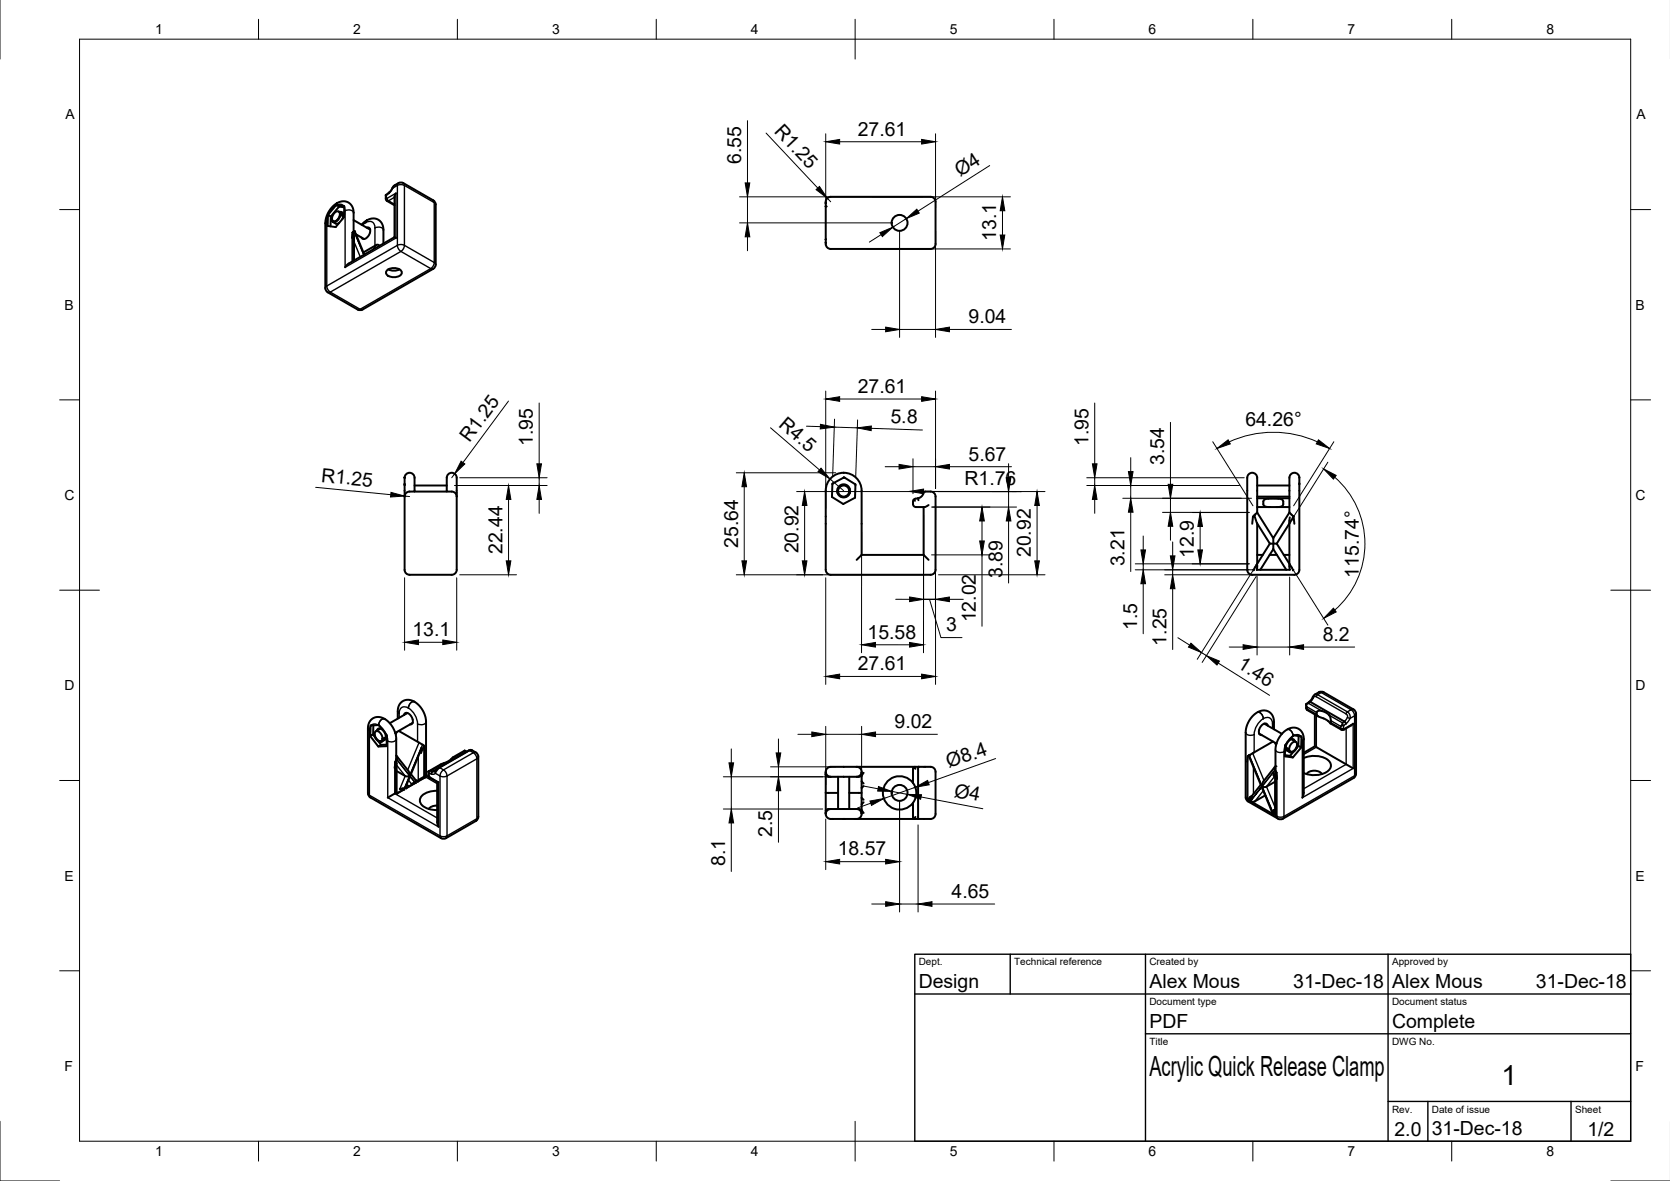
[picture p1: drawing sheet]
<svg xmlns="http://www.w3.org/2000/svg" width="420mm" height="297mm" viewBox="0 0 420 297" stroke-linecap="round" stroke-linejoin="round" font-family="sans-serif">
<!-- layer: Visible -->
<g fill="none" stroke="#000" stroke-width=".5">
<path d="M82.5 54l.7 .5M83.5 55.1l-.1-.1 .1 .4M83.7 55.8l.9 .5 .7-.2M83.8 55.6l.3 .2M84.2 53.5a.72 .72 0 0 1 1.2-.1 1.72 1.72 0 0 1-1.6 2.2 1.58 1.58 0 0 1 .4-2.1zM84.5 51.7l-2 2.3M84.5 51.6v.1M84.6 51.6l2 .2-.1 2.8-2.1 2.5-2-.3 .1-2.8M84.6 51.6l.7 .4M84.6 51.6h-.1M85.2 53.2l1.1 .6M85.4 53.3a.68 .68 0 0 1 .8 .2 .68 .68 0 0 1 .2 .7"/>
<path d="M85.7 53.8l.7 .4M85.7 53.8l-.4 1-.6 .7-.7 .3-.5-.4M85.7 53.8l-.3 1-.7 .8-.8 .3-.5-.5M86.4 54.2l-.3 .9M86.6 52.1l-1.3-.1-2.1 2.5v2.4M88.7 58.4l-.1 1.4zM88.7 58.4v.1M89 58.3l-.2 .1M89 58.3l.1 7.2M89 58.3v-5.1l-.5-1.4-.7-.8-.9-.3h-1l-1.1 .4-1.1 .8-.8 1-.7 1.3-.3 1.3v17.3l.6 .7 7.5 4.3M89 58.3l-.3 .2M89 55.4l4.1 2.4"/>
<path d="M89 58.3h.1M89 58.3l.2-.1zM89.2 58.2l2.5 5.8M89.6 59l2 1.1M92.2 57.2h.6l.3 .4-.2 1.4-1 1-.6 .1-.3-.4M92.3 55.4l-1.3 1.1M92.3 55.4l1-.4h1l1 .3 .6 .7 .5 1.5 .1 3.8M92.3 55.4h.1M97.1 49.1h.1M97.1 49.1l.1 1.3 2.1 1.2M97.9 48.5l1.4-1.9a1.95 1.95 0 0 1 2.2-.5l7.5 4.3 .6 .7v15.8l-.6 .7-17.8 10.2-.6 .2-.6-.2M97.9 48.5l-.1 .1"/>
<path d="M97.9 48.5l-.8 .6M99.3 59.6l.3 .3M99.6 48.6l-.3 .9v10.1l-11.6 6.7-.9 .9M207.7 51v.2M207.7 51.9h.1M208.3 49.7l.7-.2h25.1a1.25 1.25 0 0 1 1.3 1.3v10.6a1.25 1.25 0 0 1-1.3 1.2h-25.1a1.37 1.37 0 0 1-1.3-1.7v-10.1zM95.5 61.8l-.4-.2h-.4l-3.3 1.9M97.3 68.1a2.64 2.64 0 0 1 3.8 .3 1.63 1.63 0 0 1-2 1.3 1.63 1.63 0 0 1-2-1.3zM97.7 67.8l1.4 .3 1.4-.3M212.3 118.9h.1M212.3 118.9a4.5 4.5 0 0 0-4.6 4.5v19.9a1.25 1.25 0 0 0 1.3 1.3h25.1a1.25 1.25 0 0 0 1.3-1.3v-18.4a1.25 1.25 0 0 0-1.3-1.3h-1.3M212.3 118.9a4.5 4.5 0 0 1 4.5 4.5"/>
<path d="M101.8 120.2v1.8M101.8 120.1v.1M101.8 122v21.3a1.25 1.25 0 0 0 1.2 1.3h10.7a1.25 1.25 0 0 0 1.2-1.3v-18.4M101.8 121.8v.2M101.8 124.9a1.25 1.25 0 0 1 1.2-1.3h10.7a1.25 1.25 0 0 1 1.2 1.3M101.8 120.1a1.26 1.26 0 0 1 1.4-1.1 1.26 1.26 0 0 1 1.1 1.5v3.1M104.3 122.1h8.1M112.4 123.6v-3.1a1.28 1.28 0 0 1 1.1-1.6 1.28 1.28 0 0 1 1.4 1.5v4.5M209.4 121.6l3-1.5 .2 .1 2.6 1.6-.1 3.4-2.9 1.6-2.9-1.8zM210.7 123.4v.6l.4 .6 1.1 .5 .6-.1 .6-.3 .3-.6 .2-.6M210.7 123.4l.4 1.1 1.1 .5 .6-.1 .5-.3 .6-1.1M210.7 123.4l.1-.6 .4-.6 .5-.3 .7-.1 1 .5 .5 1.2"/>
<path d="M212.3 120.1h.1M216.8 139.6l-1.3 1.2M216.8 123.4v16.2M216.8 139.6h15.6M229.9 125.7l.3 .3M231 125.3l-1.1 .4-.2 1.1a.75 .75 0 0 0 .8 .7h2.1l1-.5M231 125.3l.1 .5M232.4 139.6l1.2 1.2M232.4 127.5v12.1M232.8 123.6l-.4 .2-.5 1.1-.9 .4M315.6 129.6l.7 2 3.2 5.1h.2a.5 .5 0 0 1 .6 .1 .5 .5 0 0 1 0 .6v.7M315.6 129.6l-.4 .4-.2 1.7"/>
<path d="M315.8 129.4l-.2 .2M315.8 129.4h.1M316.3 128.9l-.5 .5M316.3 128.9v-8.4a1.28 1.28 0 0 0-1.1-1.6 1.28 1.28 0 0 0-1.4 1.5v22.9a1.25 1.25 0 0 0 1.2 1.3h10.7M316.3 128.9l4 6.5 4.1-6.5M316.3 127.5h3.2M316.3 139.6h1.4M316.3 131.7v10.1M316.3 125.3h8.1M316.3 124.9h8.1M316.3 122.1h8.1M319.4 139.6h1.9"/>
<path d="M319.5 136.7l-3.3 5.4M319.5 127.5l-1-.1-.5-.3-.2-1 .3-.4 .6-.2 1.4-.1 1.8 .1 .7 .2 .3 .4-.2 1-.5 .3-1 .1M319.5 127.5h4.9M320.3 135.4v.7a.53 .53 0 0 0 .2 .6 .53 .53 0 0 0 .6 0h.1M320.3 138.1l-3.2 5.2M320.3 138.1l3.3 5.2M321.2 136.7l3.3 5.4M323 139.6h1.4M324.4 128.9l1.1 1.1 .2 1.7M324.4 131.7v10.1M324.5 131.4l-3.3 5.3M325.4 129.9l-.9 1.5v-1.3"/>
<path d="M326.9 121.6v21.7a1.25 1.25 0 0 1-1.2 1.3M326.9 120.2v1.4M326.9 121.6v.2M326.9 120.1v.1M326.9 120.1a1.27 1.27 0 0 0-1.4-1.1 1.27 1.27 0 0 0-1.1 1.5v8.4M315.3 143.3l.1 .1 .8-1.3v1.2M316.2 143.3h.1M316.2 143.3h8.3v-1.2l.8 1.3 .1-.1M101.6 179.8l.3-.4 .5-.1 .6 .3 .5 .6 .4 1.4-.3 .5-.4 .1M102.5 179.3l-4.4 2.6M328.6 177.2v.9l.2 .4 2.9 1.7M328.6 177.1l.2 .7"/>
<path d="M329.2 176.9l-.6 .2M329.4 176.5l1.4-1.8a1.95 1.95 0 0 1 2.2-.6l7.5 4.3 .6 .8v15.7l-.6 .8-17.7 10.2-.6 .2-.7-.2-7.5-4.3-.4-.5-.2-.6v-16.4l.5-2 .8-1.5 1.2-1.2 1.3-.6 1.3-.1 1 .5 .7 .9 .3 1v2.3M329.4 176.5l8.8 5 .4 .5M329.4 176.5l-.8 .6M330.8 179.7v8l-2.8 1.6M331.4 179l.4-.2h.7l1.6 .8 .7 1.1v1.2l-.2-.1a4.5 4.5 0 0 0-2.4-1.4l-.9-.5zM93.2 185.2l2 2.6 .7-.4M93.9 184.7l.4 .6M93.9 182.4v2.3M94.2 184.9l.4 1 .8 .6h.7l.3-.7M94.2 184.9l.4 .9 .8 .6h.7l.3-.6M94.3 184.3l-.2 .1 .1 .5"/>
<path d="M94.5 183.9a1.61 1.61 0 0 1 1.4 2.5 1.61 1.61 0 0 1-1.4-2.5zM95.1 186.4l.8 1M95.2 182.4l-2 .1v2.7l.7-.5M95.2 182.4h.1M95.3 182.4l2 2.6v2.7l-2.1 .1M95.7 183.2l-1.2 .7M96.3 183.6l-1-.4-.5 .6M96.3 186.1l-.4 .3M96.7 180.8l-1.2-.4-1.4 .1-1 .8-.5 1.2v17l.1 .6 .5 .5 18.1 10.3 .9-.1 7.5-4.3 .5-.5 .1-.6v-15.4a2.14 2.14 0 0 0-1.6-1.3l-.8 .1-7.5 4.3-.9 .9M96.7 180.8h.1M96.8 180.8l.9 .7 .8 1 .7 1.3 .4 1.2 .1 5.8-.4 2.4 .2-1.5 .2-.5M96.8 184.3l.3 .8-.1 .7-1 .7"/>
<path d="M97.1 185.4l-.7 .4M97.3 187.3l-1.4 .1M99.4 191.7h.1M99.5 184.3v.1M99.7 191.2l.1 8.1 .2 .1M99.7 190.1h.1M99.7 190.1a.68 .68 0 0 1 .1 .9M99.8 199.3l-2.2 1.3M99.8 193.9l2.3 1.3 1-.1M99.8 190.2l3 3.7 .3 1.2M99.8 191l-.1 .2M99.8 191h.1"/>
<path d="M100.1 180.7v-2.1l.2-1 .7-1 1-.5h1.1l1.3 .5 1.2 1 1 1.5 .4 1.2 .2 1.2v13.6M100.3 183.8l6.4 3.7 .1 1.4M101.8 198.6l-1.8 .9-.1 .2M101.8 198.2l-1.2 .3M101.9 198.1l-.1 .1M102 198.1h-.1M102 198.1l.2 .1M102.2 198.2v.1M102.3 197.4l.6 .4M103.1 195.1l-1.1 3M103.4 194.7l1.2 1.5M103.8 181.8l-4.4 2.5"/>
<path d="M104.6 196.2l-.1 .4-1 .6M104.6 196.9l-2.4 1.3M105.1 196.5v.2M105.7 189.2l.2 .1M105.9 189.3v-1.1l-.1 .6-2.5 6.1-.2 .2M106.6 187.6l-.7 1.7M107 195.6l-1.9 .9-.5-.3M107.2 195.1l-2 1.1M107.2 195.1l1 .5M107.8 194.1v.9l.2 .5 2 1.2M107.8 194l.1 .4M107.8 194v.1"/>
<path d="M108.4 193.9l-.6 .1M110 196.7v10.1l.4 1.2M110 198.9a4.5 4.5 0 0 0-4.3 2 2.51 2.51 0 0 0 2.4 2.6l1.9 .2M110 196.7h.4M110.1 193.3l-1.3 .8-.3 .6M116.9 188.8l.6 .2M116.9 188.9v-.1l-3 1.7-1.2 1-1.8 .7-3.1 1.8M207.7 194.1l.1 .6a.58 .58 0 0 0 .7 .7h.5M207.7 199.4h3.2M207.7 194.3h.1M207.8 194.5l-.1 10.2M209 195.4h3.3"/>
<path d="M210.9 195.4v8.1M212.3 192.9h-2.9a1.37 1.37 0 0 0-1.4 2l1 .5M212.3 195.4h.1M212.3 192.9h.1M212.3 192.9h3.2M212.3 195.4h3.2M213.7 199.4h3.1M213.7 195.4v8.1M215.5 192.9h15.6M215.5 192.9a1.25 1.25 0 0 1 1.3 1.2 1.25 1.25 0 0 1-1.3 1.3M216.8 194.3h.1M216.8 194.3v9.7"/>
<path d="M216.8 196.5l.5 .6M216.8 194.8l-.4 .5-.9 .1M216.8 194.1v.2M217.3 197.7l-.5 .5M217.3 194.4l-.5 .8M229.7 196.9a4.2 4.2 0 0 0-6.2-.6 4.2 4.2 0 0 0 0 6.2 4.2 4.2 0 0 0 6.2-.6M229.7 196.9l.5 .9a4.2 4.2 0 0 1-.5 4.1v3.6a.27 .27 0 0 0 .2 .4 .27 .27 0 0 0 .3-.3l.1-.1M229.9 193l.4 .4M229.9 193l-.2 .3v3.6M230.2 192.9l-.3 .1M231.1 192.9v13.1M231.1 192.9h3a1.25 1.25 0 0 1 1.3 1.2v10.6a1.25 1.25 0 0 1-1.3 1.3h-3"/>
<path d="M314.2 190l3.1 7.5 .2 .3M314.2 190l-.3 .2-.1 1.4M316.8 184.5l.2 .3 .4 .1M316.8 184.5l4.3 2.5M317.2 197.4l-2.3 2.8M317.5 197.8l.1 .5 2.6 6.3 .2 .3M318.1 182l4.4 2.6M319 182.5l-.2-.4-.4-.1-.9 .4-.7 1.1v1M320.3 186.5l-6.1 3.5M320.5 194.1l-.1 1 .4-.1M320.8 192.9l-3 3.7-.3 1.2M320.8 196.6l-2.3 1.3-1-.1"/>
<path d="M320.9 192.7a.69 .69 0 0 0-.1 1l.3 .6M321.1 194.3l-.3 .6v9.2l.3 1.2M321.1 187v.1M321.1 194.3l-.2-1v-4.9l.6-2.3 1-1.5 1.3-1.1 1.4-.5 1.3 .2 1.1 .9 .4 1.5v13.9l-.3 1.1M321.1 194.3l.2 1.6zM323.3 189.9l1.3 .2M323.5 188l.7 .4M323.5 188l.2 .7 .8 .5M323.9 186.8l-.4 1.2M324.2 188.4l.1 .4M324.3 188.8l.3 .2M324.4 186.2l.8-.3 .5 .5"/>
<path d="M324.9 185.9l1.1 .7M325 186.9a.72 .72 0 0 1 1.3-.1 1.72 1.72 0 0 1-1.7 2.2 1.58 1.58 0 0 1 .4-2.1zM325.4 189.1l-.8 1M326.3 187.1l.2 .1M326.5 187.2l-.3 1-.7 .8-.8 .2-.4-.4M326.5 187.2l-.3 1.1-.9 .8-.8 .1-.3-.8M326.7 187.6l.7 .4v-2.8l-2-.3-2.1 2.5v2.8l2 .3M326.7 187.6l-.5 .5M326.7 185.1v2.5M327.4 188l-2.1 2.5-.7-.4M328 190.7a5.8 5.8 0 0 1 6.7 1.1 1.98 1.98 0 0 1-1.6 2.7l-1.4 .4h-1.5l-2.2-.5M328.7 194.7a2.62 2.62 0 0 1 3.9 0"/>
<path d="M330.8 187.7l9.7 5.6M334.7 182l3 1.6 2.2-1.1 .6-.5M337.7 182.4l.3 .1M337.7 182.4l-.4 .3M337.8 181.8l-.1 .6M110 202.6h-.6a1.91 1.91 0 0 0-1.5 .9M207.7 204.5h.1M209 203.5h3.3M209 203.5h-.9l-.4 .5M209 203.5a1.27 1.27 0 0 0-1.2 1.4 1.27 1.27 0 0 0 1.5 1.1h.1M209.4 206h.2M209.6 206h2.6"/>
<path d="M212.2 206h.4M212.3 203.5h.1M212.3 203.5h3.2M212.6 206h2.5M215.1 206h.1M215.2 206h.3M215.5 203.5h.9l.4 .5M215.5 206h15.6M215.5 203.5a1.25 1.25 0 0 1 1.3 1.2 1.25 1.25 0 0 1-1.3 1.3M216.8 204.5h.1M216.8 200.7l.5 .5M216.8 203.6l.5 .9"/>
<path d="M216.8 204v.7M217.3 201.8l-.5 .6M229.9 205.9l.3 .1M314.9 200.2l-.3 1.3M314.9 200.2l-.3 .2-.6 .9-.1-.2M318.3 200.1l-2.7 1.5-1-.1 5.8 3.4M320.5 204.9h.1M320.8 203.6l-.4 .2 .1 1.1M321.1 205.2v.1"/>
<circle cx="226.3" cy="56.1" r="2"/>
<circle cx="212.3" cy="123.5" r="1.4"/>
<circle cx="226.3" cy="199.4" r="2"/>
</g>
<g fill="#000">
<circle cx="89.1" cy="58.2" r=".25"/>
<circle cx="207.7" cy="51.9" r=".25"/>
<circle cx="101.8" cy="198.2" r=".25"/>
<circle cx="104.3" cy="196.7" r=".25"/>
<circle cx="231.1" cy="192.9" r=".25"/>
<circle cx="314.3" cy="190" r=".25"/>
<circle cx="320.9" cy="192.7" r=".25"/>
</g>
<!-- layer: Visible Narrow -->
<g fill="none" stroke="#000" stroke-width=".35">
<path d="M82.2 55.7v16.2M82.2 55.7l-.4 .5M82.5 54.2l-.3 1.5M83.5 55.4l.2 .2M84.5 51.7l-1.1 .9-.8 1.3M84.7 51.6a1.39 1.39 0 0 1 1.8 .2M84.8 51.1l-.3 .6 .3-.6M85.6 54.1l.7 .4M86.6 52l.2 1M88.6 59.8v6M88.8 58.4v7.3M89.1 58.2l2.4 5.9"/>
<path d="M89.8 59.1v.3M92 56l-.8 .6M92 56h.1M92 56a1.41 1.41 0 0 1 1.7-.2 1.41 1.41 0 0 1 .6 1.5M92.1 55.6l.2-.2-.3 .6zM94.3 57.3a1.5 1.5 0 0 1 2.2 .5M94.3 57.3v4.5M97.2 49.8l-.1 .2M97.4 49.9l.3 .6M97.4 49.9l2.2-1.3v11.3l-12.8 7.3v-14.2a1.49 1.49 0 0 1 2.2 .5M97.7 50.5l1.6 .9M97.7 50.5h-.3"/>
<path d="M98.8 47.3l-.6 1-1 .8v.7l.2 .1M98.8 47.3h-.1M99.3 49.6l-1.6 .9M99.3 46.6l-.5 .7M100 46.6l1.1-.2 .7 .2M100 46.6v15.1l-17.8 10.2M100 46.6l-1.2 .7M100.2 46.1l-.2 .5M101.5 46.1l.3 .5M101.7 46.6v15.1M101.7 46.6l7.6 4.4M109 50.4l.3 .6"/>
<path d="M109.3 51v15M109.3 51l.3 .5M82.2 71.9l.2 .7 .7 .9M82.2 71.9l-.4 .5M83.1 73.5l7.5 4.3M83.1 73.5h-.6M89.1 60.8l1.5 3.8M90.6 77.8h.6M90.6 77.8h-.6M94.7 61.6l-1 1.2M100.9 63.2l-17.8 10.3M100.9 63.2l7.5 4.4"/>
<path d="M101.7 61.7l7.6 4.3M101.8 61.7l-.7-.2-1.1 .2 .2 .7 .7 .8M101.8 61.7l-.2 .7-.7 .8M108.4 67.6l-17.8 10.2M108.4 67.6h.6M109.3 66l.3 .5M109.3 66l-.2 .7-.7 .9M100.1 178.9l.3 .5M100.4 179.4v1.1M102.4 179.3l-.7 .5M102.7 178.1h.1M102.7 178.1a1.4 1.4 0 0 0-1.6-.2 1.4 1.4 0 0 0-.7 1.5"/>
<path d="M102.8 178.1a5.1 5.1 0 0 1 2.3 4M104.2 176.5a1.49 1.49 0 0 0-1.5 1.6M104.3 176.5a1.49 1.49 0 0 0-1.5 1.6M316.3 179.2a1.49 1.49 0 0 1 1.5 1.6M316.3 179.2a1.49 1.49 0 0 1 1.6 1.6M328.6 178l.3 .6M330.3 175.4l.1 .1M330.4 175.5l-.5 .8-.7 .6 3.4 1.9M330.8 174.7h.7M331.1 175.2h-.4l-.3 .3M331.1 175.2l7.6 4.4M331.2 179.9v8l-3.2 1.8"/>
<path d="M331.3 179.2l-2.5-1.4v.5l2.5 1.4M331.5 174.7l7.5 4.3M331.5 174.7l-.4 .5M331.8 174.1l.6 .1M332.4 174.2l7.5 4.3-.9 .5M332.4 174.2l-.9 .5M333 174.1l-.6 .1M334.4 179.9l3.4 1.9 .7-.6 .5-.8M338.7 179.6l.3 .4v.4M339 179l.6 .8v.9M339 179l-.3 .6M340.5 178.4l-.6 .1 .7 .8 .2 .7"/>
<path d="M341.2 179.5l-.4 .5M92.6 183.2l.3 .5M92.6 199.5l.6 1.1M92.9 183.7v16.3l17.8 10.2M93.2 182.6l-.3 1.1M94.3 184.9h-.1M95.5 182.5l1 1 .7 1.3M95.7 183.2l-.8 .5M96.7 180.8a1.49 1.49 0 0 0-1.5 1.6 1.55 1.55 0 0 0-1.9 .1M97 185.7l-.7 .4M97.3 185.1l.3 1.3M97.6 186.4v14.2l12.8 7.4v-11.3l-2.3-1.3"/>
<path d="M99.3 193.2v6.4l10.7 6.1M99.5 191.6v7.9l.4 .2 1.9-1.1-.5-.3M99.7 185.9a1.5 1.5 0 0 1-2.1 .5M99.8 192.5l2.1 2.7-1.3 3.3 .5 .3M99.9 184.1l-.3 .8M100.4 183.8v.1M102.8 196.2l.9 1.1M104.3 196.7l.3 .2-2.4 1.4-.3-.2M105.1 182.1v4.5M105.2 190.3v5.9l.2 .1M105.4 186.8l-2.8 6.9M105.9 188.2l-4.1 10"/>
<path d="M106.3 187.3l-3.2 7.8-3.3-4.1 4.5 5.7-1.2-1.6-1.3 3.1M106.6 187.6v7.8l.4 .2-1.9 1.1-.5-.3M106.8 188.9v6.4l3.2 1.8M107.2 181.6a1.5 1.5 0 0 1-2.1 .5M107.8 194.9l.1 .2M107.9 195.1l.2 .3M108.1 195.4l.1 .3M109.5 194v.5l1.2 .7v15M110.4 193.1h.3M110.7 193.1l-1.4 1.6h-.5l-.9-.3v.7M111.3 193.8l.3-.2 .3 .2 .4 .7 .2 .7-.7 .2-1.1-.2 .2-.7zM111.8 191.9l-3.4 2 .6 .2 .5-.1"/>
<path d="M112.5 195.2v15M117.3 189.1l-.4-.2-3.3 2M117.9 188.8h.3M118.2 188.8l.9 .5-7.5 4.3-.9-.5M118.2 188.8l-7.5 4.3M118.7 188.7l-.5 .1M119.7 189.3h-.6l.7 .8 .2 .8M120 190.8v15.1l-7.5 4.3M120 190.8l-7.5 4.4M120.3 190.3l-.3 .5M313.4 184.2a1.5 1.5 0 0 0 2.1 .5M313.8 191.6v9.4"/>
<path d="M313.9 190.2v10.9l-.1-.1M314.3 190l6.1 14.9M315.2 189.4l2.8 6.9M315.4 192.9v6.8M315.5 184.7v4.5M317.8 198.9l-2.1 2.6M317.8 180.8a5.1 5.1 0 0 0-2.3 3.9M317.9 180.8h-.1M317.9 180.8a1.41 1.41 0 0 1 1.6-.2 1.41 1.41 0 0 1 .7 1.5M318.2 182l.7 .4M320.2 182.1v1.1M320.2 186.4v.2"/>
<path d="M320.4 195l.1 .1M320.5 195.1v-1l-3 3.7 2.9 7.1M320.5 195.1h.1M320.5 181.6l-.3 .5M320.6 195.1h.1M320.7 186.7l.3 .9M320.8 193.7l-3.3 4.1M320.8 195.1l-2.2 2.8 2.2 5.2M320.8 195l-.2 .1M320.9 194.8l-.3 .3M320.9 188.6a1.5 1.5 0 0 0 2.1 .5M321.1 194.3l-.6 .8"/>
<path d="M321.1 194.3v10.9l.2 .1M321.3 195.9v9.4M323 189.1v16.2M323.3 187.6l-.3 1.5M323.6 188.4l.7 .4M323.8 183.5a1.49 1.49 0 0 1 1.5 1.6M323.8 183.5a1.48 1.48 0 0 1 1.6 1.5M325 185.9l.7 .4M325.3 185.1l-1 .9-.9 1.3M325.6 185a1.39 1.39 0 0 1 1.7 .2M326.3 187.5l.1 .1M327.4 185.4l.3 1"/>
<path d="M328 185.9l-.3 .5M334.8 181.2l2.5 1.5v.5M334.8 181.7l2.5 1.5M337.3 183.2h.7M337.3 183.2l.2 .3M338 183.2l.2 .1M338.2 183.3l2.3-1.3v11.3l-12.8 7.3v-14.2M338.2 183.3l-.1 .2M338.7 183.2v9l-10.7 6.2M339 180.4l.6 .3M339.6 180.7l-.6 1-1 .8v.7M340.8 180l-1.2 .7"/>
<path d="M340.8 180v15.1M340.8 195.1l-17.8 10.2M340.8 195.1l-.3 .6M341.2 194.6l-.4 .5M110.7 210.2l1.1 .2 .7-.2M110.7 210.2l.3 .6M112.5 210.2l-.3 .6M120.3 205.4l-.6 1.1M313.4 200.5l.4 .5M313.8 201l.2 .6M314.1 201.2h.1M314.1 201.2l-.1 .1"/>
<path d="M314.3 200.8v.1M314.3 200.9l-.2 .3M314.6 200.4v.1M314.6 200.5v1l-.5-.3M314.6 200.5l-.3 .4M314.6 200.5h.1M314.6 201.5l2.9-3.7-2.9 3.7M314.6 200.4l.1 .1M314.7 200.5v.3M314.8 200.5h-.1M320.4 203.9h.1M320.4 204.9h.1"/>
<path d="M320.5 203.9l.2 .7M320.5 203.9v1M320.5 204.9l.5 .3M320.5 203.8l.1 .1M320.6 203.9l.3 .6-.2 .1M320.6 203.9h-.1M320.7 204.6l.3 .6M320.8 203.8l-.2 .1M321 205.2v.1M321 205.2h.1M321.3 205.3l.2 .6M321.3 205.3l1 .2 .7-.2"/>
<path d="M323 205.3l-.2 .6"/>
</g>
<g fill="#000">
<circle cx="314.6" cy="201.5" r=".17"/>
<circle cx="320.4" cy="204.9" r=".17"/>
</g>
<!-- layer: Border -->
<g fill="none" stroke="#000" stroke-width=".25">
<path d="M0 -.1v15M20 9.9h390.3v277.1h-390.3zM65 4.8v5.1M115.1 4.8v5.1M165.1 4.8v5.1M215.1 4.8v10.1M265.2 4.8v5.1M315.2 4.8v5.1M365.2 4.8v5.1M15 52.7h5M410.3 52.7h5M15 100.6h5"/>
<path d="M410.3 100.6h5M15 148.4h10M405.3 148.4h10M15 196.3h5M410.3 196.3h5M15 244.2h5M410.3 244.2h5M0 282v15h15M65 287v5M115.1 287v5M165.1 287v5M215.1 282v10"/>
<path d="M265.2 287v5M315.2 287v5M365.2 287v5M405.3 297h14.9"/>
</g>
<!-- layer: TitleBlock -->
<path d="M230.2 240h180.1v47h-180.1zM230.2 250h180.1M254.2 240v10M288.2 240v47M349.2 240v47M288.2 260h122.1M349.2 277h61.1M359.2 277v10M395.3 277v10" fill="none" stroke="#000" stroke-width=".35"/>
<!-- layer: Dimensions -->
<g fill="none" stroke="#000" stroke-width=".25">
<path d="M188.1 30.4v15.6M192.7 33.5l13 13.8M207.7 33.6v17.5M211.2 35.7h20.7M235.4 33.6v18.8M186.1 49.5h68.1M186.1 56.1h38.2M188.1 49.5v6.6M188.1 59.6v3.5M208.1 49.8l.9 1M221.7 59l-3 1.9M226.3 58.1v26.8"/>
<path d="M228 55l-3.4 2.1M235.4 58.1v26.8M249 41.6l-18 11.5M252.2 53v6.1M218.2 62.6h36M207.7 98.4v29.5M219.3 82.9h3.5M226.3 82.9h9.1M235.4 98.4v24.5M238.9 82.9h15.6M114.4 119.2l-.7 1M127.9 100.9l-11.4 15.4"/>
<path d="M135.7 101.4v15.3M185.2 118.9h25.1M193.9 107.6l12.3 10.6M202.9 107.2l3.5 .1M209.9 107.4l5.8 .2M210 105.4l-.5 14.4M211.2 100.4h20.7M215.8 105.6l-.5 14.4M219.2 107.7l12.9 .5M222.7 117.4h3.5M229.7 115.4v8.8M229.7 117.4h5.7"/>
<path d="M238.9 117.4h15.6M253.8 116.6v3.5M275.4 101.4v15.3M284.5 115.1v3.5M294.5 106.2v15.6M305.1 111.1l10.1 16.1M309.3 111.1a26.6 26.6 0 0 1 22.1 0M334.1 116.3l-8.6 13.6M335.6 111.1l-10.1 16.1M79.4 122.6l18.9 1.8M101.8 124.8l1.2 .1M114.4 122.1h23.3"/>
<path d="M115.7 120.2h22M127.9 125.6v15.5M135.7 120.2v1.9M135.7 125.6v3.5M187.2 122.4v18.7M200.4 123.6h30.4M202.4 127.1v14M208.8 120.5l3.5 2.9M216.8 133.7v30.5M232.4 123.6l24.6 .1M232.4 129.5l-.1 34.7M234.4 127.5h21.4"/>
<path d="M234.4 139.6h14.7M234.8 123.6h28.1M235.4 126.9v45.2M247.1 131v5.1M247.1 139.6v17.9M253.8 123.6v3.9M253.8 131v15.6M260.9 127.1v14M273.4 122.1h38.4M273.4 120.2h39.6M275.4 120.2v1.9M275.4 125.6v3.5"/>
<path d="M282.5 125.3h32.4M284.5 122.1v3.2M284.5 128.8v14.9M287.6 134.8v3.5M292.5 128.9h21.8M294.5 125.3v3.6M294.5 132.4v3.5M295 136.3v3.5M301.9 132.4v5.9M335.8 120a22.2 22.2 0 0 1 0 33.4M101.8 145.3v18.2M114.9 145.3v18.2"/>
<path d="M115.7 144.6h14.2M185.2 144.6h46.9M207.7 145.3v26.8M225.4 150.7h3.5M232.4 150.7h3h-3M233.9 150.7l2.8 9.7h5.3M236.1 144.6h26.8M238.9 150.7h3.5M285.6 143.3h30M285.6 141.8h28.7M287.6 141.8v1.5M287.6 146.8v12.6"/>
<path d="M293 144.6h22.3M295 143.3v1.3M295 148.1v15.3M315.2 143.6l-14 22.2M316 145l-13.5 21.6M316.3 144.9v19.8M324.5 145.1v19.6M325.5 143.6l8.6 13.6M105.3 161.5h6.1M211.2 170.1h20.7M220.3 162.2h8.5M296.4 160.4l2.9 1.9"/>
<path d="M302.3 164.1l1.2 .8M306.5 166.8l12.9 8.1M309.3 162.7h3.5M316.3 162.7h8.2M328 162.7h12.8M182 195.4h28.3M184 188.4v3.5M184 195.4v8.1M193.9 192.9h16.4M195.9 185.9v3.5M195.9 192.9v2.5M195.9 198.9v12.9"/>
<path d="M200.7 184.7h3.5M207.7 182.7v14.7M207.7 184.7h9.1M216.8 182.7v14.7M217.5 197.7l3.4 .7M220.3 184.7h15.5M224.4 199.1l3.9 .7M230.3 198l-7.9 2.8M250.5 190.8l-16.9 6M182 203.5h25M184 207v12.2M207.7 206v12.7"/>
<path d="M211.2 216.7h11.6M219.1 202l-3.3 1.2M226.3 201.4v28M231 207.5v21.9M231.7 200.5l15.6 2.9M219.3 227.4h3.5M226.3 227.4h4.7M234.5 227.4h15.8"/>
</g>
<g fill="#000" stroke="#000" stroke-width=".25">
<path d="M207.7 35.7l3.5-.6v1.1zM231.9 35.1l3.5 .6-3.5 .5zM188.1 56.1l.5 3.5h-1.1zM187.5 46h1.1l-.5 3.5zM205.3 47.7l.9-.8 1.9 2.9zM221.4 58.5l3.2-1.4-2.6 2.4zM228 55l2.7-2.4 .6 1zM252.2 49.5l.6 3.5h-1.2zM251.6 59.1h1.2l-.6 3.5zM207.7 100.4l3.5-.6v1.1zM222.8 82.3l3.5 .6-3.5 .5zM231.9 99.8l3.5 .6-3.5 .5z"/>
<path d="M235.4 82.9l3.5-.6v1.1zM116 116l.9 .7-2.5 2.5zM135.1 116.7h1.1l-.5 3.5zM206.4 106.7l3.5 .7-3.5 .5zM206.6 117.8l2.2 2.7-3-1.9zM215.7 107.6l3.5-.5v1.2zM226.2 116.8l3.5 .6-3.5 .6zM235.4 117.4l3.5-.6v1.2zM274.8 116.7h1.2l-.6 3.5zM283.9 118.6h1.2l-.6 3.5zM306.2 112.8l2.8-2.2 .5 1zM331.7 110.6l2.8 2.2-3.3-1.2z"/>
<path d="M98.4 123.8l3.4 1-3.5 .2zM127.9 122.1l.6 3.5h-1.1zM135.7 122.1l.5 3.5h-1.1zM187.2 118.9l.6 3.5h-1.1zM202.4 123.6l.6 3.5h-1.1zM228.9 123.6l3.5-.6v1.2zM247.1 127.5l.5 3.5h-1.1zM246.5 136.1h1.1l-.5 3.5zM253.2 120.1h1.1l-.5 3.5zM253.8 127.5l.5 3.5h-1.1zM260.9 123.6l.6 3.5h-1.2zM275.4 122.1l.6 3.5h-1.2z"/>
<path d="M284.5 125.3l.6 3.5h-1.2zM287 138.3h1.2l-.6 3.5zM294.5 128.9l.6 3.5h-1.2zM293.9 121.8h1.2l-.6 3.5zM294.4 139.8h1.2l-.6 3.5zM301.9 128.9l.6 3.5h-1.1zM301.4 138.3h1.1l-.6 3.5zM333 117.9l3.2 1.7-.7 .9zM127.4 141.1h1.1l-.6 3.5zM186.7 141.1h1.1l-.6 3.5zM201.9 141.1h1.1l-.6 3.5zM228.9 150.2l3.5 .5-3.5 .6z"/>
<path d="M235.4 150.7l3.5-.5v1.1zM260.3 141.1h1.2l-.6 3.5zM287.6 143.3l.6 3.5h-1.2zM295 144.6l.6 3.5h-1.2zM335.5 153l.7 .9-3.2 1.6zM101.8 161.5l3.5-.5v1.1zM111.4 161l3.5 .5-3.5 .6zM207.7 170.1l3.5-.5v1.1zM216.8 162.2l3.5-.6v1.2zM228.8 161.6l3.5 .6-3.5 .6zM231.9 169.6l3.5 .5-3.5 .6zM299.6 161.8l2.7 2.3-3.3-1.3z"/>
<path d="M303.5 164.9l3.3 1.4-.6 1zM312.8 162.2l3.5 .5-3.5 .6zM324.5 162.7l3.5-.5v1.1zM183.4 191.9h1.2l-.6 3.5zM195.3 189.4h1.1l-.5 3.5zM195.9 195.4l.5 3.5h-1.1zM204.2 184.1l3.5 .6-3.5 .6zM216.8 184.7l3.5-.6v1.2zM221 197.8l3.4 1.3-3.6-.1zM228.3 199.8l3.5 .1-.2 1.1zM230.3 198l3.1-1.7 .4 1.1zM184 203.5l.6 3.5h-1.2z"/>
<path d="M207.7 216.7l3.5-.6v1.2zM218.9 201.5l3.5-.7-3.1 1.8zM222.8 216.1l3.5 .6-3.5 .6zM222.8 226.8l3.5 .6-3.5 .6zM231 227.4l3.5-.6v1.2z"/>
</g>
<g font-size="7">
<text x="289.2" y="270.5">Acrylic Quick Release Clamp</text>
<text x="377.8" y="272.9">1</text>
</g>
<g font-size="4.9">
<text x="194.6" y="33.2" transform="rotate(47 194.6 33.2)">R1.25</text>
<text x="215.8" y="34.1">27.61</text>
<text x="186.5" y="41.2" transform="rotate(-90 186.5 41.2)">6.55</text>
<text x="241.5" y="44.4" transform="rotate(-32 241.5 44.4)">Ø4</text>
<text x="250.7" y="60.6" transform="rotate(-90 250.7 60.6)">13.1</text>
<text x="243.7" y="81.3">9.04</text>
<text x="215.8" y="98.8">27.61</text>
<text x="195.7" y="107.1" transform="rotate(41 195.7 107.1)">R4.5</text>
<text x="224" y="106.3" transform="rotate(2 224 106.3)">5.8</text>
<text x="313.3" y="107.2">64.26°</text>
<text x="118.1" y="111.5" transform="rotate(-53 118.1 111.5)">R1.25</text>
<text x="134.1" y="112.2" transform="rotate(-90 134.1 112.2)">1.95</text>
<text x="273.9" y="112.2" transform="rotate(-90 273.9 112.2)">1.95</text>
<text x="243.7" y="115.8">5.67</text>
<text x="292.9" y="117" transform="rotate(-90 292.9 117)">3.54</text>
<text x="80.7" y="121.1" transform="rotate(6 80.7 121.1)">R1.25</text>
<text x="242.7" y="122.1">R1.76</text>
<text x="185.7" y="137.8" transform="rotate(-90 185.7 137.8)">25.64</text>
<text x="126.4" y="139.4" transform="rotate(-90 126.4 139.4)">22.44</text>
<text x="200.9" y="139.2" transform="rotate(-90 200.9 139.2)">20.92</text>
<text x="259.4" y="140.2" transform="rotate(-90 259.4 140.2)">20.92</text>
<text x="282.9" y="142.5" transform="rotate(-90 282.9 142.5)">3.21</text>
<text x="300.4" y="140.3" transform="rotate(-90 300.4 140.3)">12.9</text>
<text x="252.2" y="145.3" transform="rotate(-90 252.2 145.3)">3.89</text>
<text x="341.8" y="145.3" transform="rotate(-90 341.8 145.3)">115.74°</text>
<text x="103.8" y="160">13.1</text>
<text x="218.3" y="160.6">15.58</text>
<text x="238" y="158.8">3</text>
<text x="245.5" y="156.6" transform="rotate(-90 245.5 156.6)">12.02</text>
<text x="286.1" y="158.4" transform="rotate(-90 286.1 158.4)">1.5</text>
<text x="332.8" y="161.2">8.2</text>
<text x="293.5" y="162.4" transform="rotate(-90 293.5 162.4)">1.25</text>
<text x="311.1" y="167.8" transform="rotate(32 311.1 167.8)">1.46</text>
<text x="215.8" y="168.6">27.61</text>
<text x="225.1" y="183.1">9.02</text>
<text x="238.8" y="193.2" transform="rotate(-20 238.8 193.2)">Ø8.4</text>
<text x="239.9" y="200.3" transform="rotate(11 239.9 200.3)">Ø4</text>
<text x="194.3" y="210.5" transform="rotate(-90 194.3 210.5)">2.5</text>
<text x="210.8" y="215.2">18.57</text>
<text x="182.4" y="217.9" transform="rotate(-90 182.4 217.9)">8.1</text>
<text x="239.4" y="225.8">4.65</text>
<text x="231.2" y="248.5">Design</text>
<text x="289.2" y="248.5">Alex Mous</text>
<text x="325.4" y="248.5">31-Dec-18</text>
<text x="350.2" y="248.5">Alex Mous</text>
<text x="386.4" y="248.5">31-Dec-18</text>
<text x="289.2" y="258.5">PDF</text>
<text x="350.2" y="258.5">Complete</text>
<text x="350.8" y="285.7">2.0</text>
<text x="360.2" y="285.5">31-Dec-18</text>
<text x="399.4" y="285.7">1/2</text>
</g>
<g font-size="3.5">
<text x="39" y="8.6">1</text>
<text x="88.9" y="8.6">2</text>
<text x="138.9" y="8.6">3</text>
<text x="188.9" y="8.6">4</text>
<text x="239" y="8.6">5</text>
<text x="288.9" y="8.6">6</text>
<text x="339" y="8.6">7</text>
<text x="389.1" y="8.6">8</text>
<text x="16.4" y="30">A</text>
<text x="411.7" y="30">A</text>
<text x="16.2" y="77.9">B</text>
<text x="411.5" y="77.9">B</text>
<text x="16.3" y="125.8">C</text>
<text x="411.5" y="125.8">C</text>
<text x="16.2" y="173.6">D</text>
<text x="411.5" y="173.6">D</text>
<text x="16.3" y="221.5">E</text>
<text x="411.5" y="221.5">E</text>
<text x="16.3" y="269.4">F</text>
<text x="411.5" y="269.4">F</text>
<text x="39" y="290.8">1</text>
<text x="88.9" y="290.8">2</text>
<text x="138.9" y="290.8">3</text>
<text x="188.9" y="290.8">4</text>
<text x="239" y="290.8">5</text>
<text x="288.9" y="290.8">6</text>
<text x="339" y="290.8">7</text>
<text x="389.1" y="290.8">8</text>
</g>
<g font-size="2.5">
<text x="231.2" y="242.8">Dept.</text>
<text x="255.2" y="242.8">Technical reference</text>
<text x="289.2" y="242.8">Created by</text>
<text x="350.2" y="242.8">Approved by</text>
<text x="289.2" y="252.8">Document type</text>
<text x="350.2" y="252.8">Document status</text>
<text x="289.2" y="262.8">Title</text>
<text x="350.2" y="262.8">DWG No.</text>
<text x="350.2" y="279.8">Rev.</text>
<text x="360.2" y="279.8">Date of issue</text>
<text x="396.3" y="279.8">Sheet</text>
</g>
</svg>
